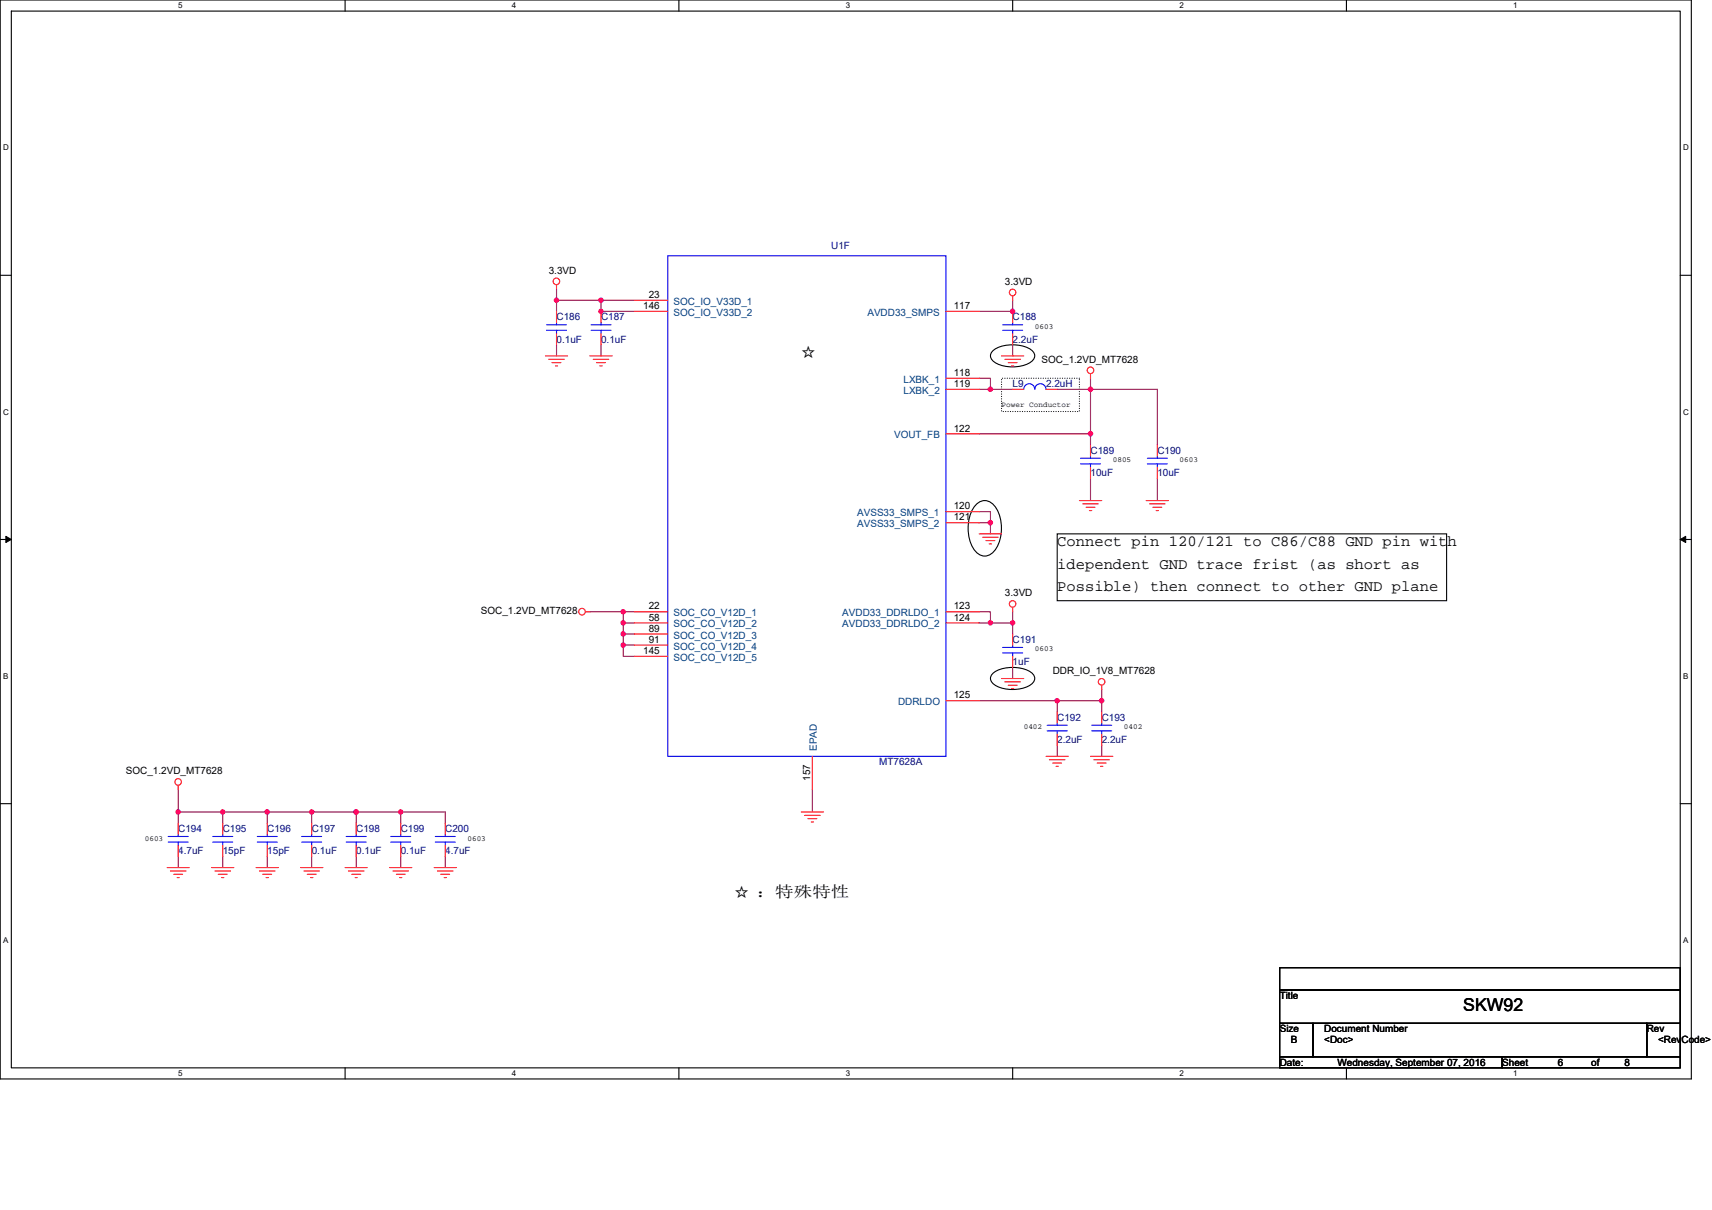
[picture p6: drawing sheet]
<svg xmlns="http://www.w3.org/2000/svg" width="297mm" height="210mm" viewBox="0 0 297 210" stroke-linecap="round" stroke-linejoin="round" font-family="sans-serif">
<path d="M0 0h293.5v187.2h-293.5zM2 1.9h289.5v183.4h-289.5z" fill="none" stroke="#000" stroke-width=".19"/>
<g fill="#fff">
<path d="M30.9 .2h.8v1.6h-.8z"/>
<path d="M30.9 185.5h.8v1.6h-.8z"/>
</g>
<path d="M59.9 0v1.9M59.9 185.3v1.9" fill="none" stroke="#000" stroke-width=".19"/>
<g fill="#fff">
<path d="M88.8 .2h.8v1.6h-.8z"/>
<path d="M88.8 185.5h.8v1.6h-.8z"/>
</g>
<path d="M117.8 0v1.9M117.8 185.3v1.9" fill="none" stroke="#000" stroke-width=".19"/>
<g fill="#fff">
<path d="M146.7 .2h.8v1.6h-.8z"/>
<path d="M146.7 185.5h.8v1.6h-.8z"/>
</g>
<path d="M175.7 0v1.9M175.7 185.3v1.9" fill="none" stroke="#000" stroke-width=".19"/>
<g fill="#fff">
<path d="M204.7 .2h.7v1.6h-.7z"/>
<path d="M204.7 185.5h.7v1.6h-.7z"/>
</g>
<path d="M233.6 0v1.9M233.6 185.3v1.9" fill="none" stroke="#000" stroke-width=".19"/>
<g fill="#fff">
<path d="M262.6 .2h.7v1.6h-.7z"/>
<path d="M262.6 185.5h.7v1.6h-.7z"/>
<path d="M.5 24.8h1v1.6h-1z"/>
<path d="M292 24.8h1v1.6h-1z"/>
<path d="M.5 70.7h1v1.5h-1z"/>
<path d="M292 70.7h1v1.5h-1z"/>
</g>
<path d="M0 47.8h2M291.5 47.8h2" fill="none" stroke="#000" stroke-width=".19"/>
<g fill="#fff">
<path d="M.5 116.5h.9v1.6h-.9z"/>
<path d="M292 116.5h.9v1.6h-.9z"/>
</g>
<path d="M0 93.6h2M291.5 93.6h2" fill="none" stroke="#000" stroke-width=".19"/>
<path d="M1 93.1l1 .5-1 .5zM291.5 93.6l1-.5v1z" fill="#000" stroke="#000" stroke-width=".17"/>
<g fill="#fff">
<path d="M.5 162.4h.9v1.5h-.9z"/>
<path d="M292 162.4h.9v1.5h-.9z"/>
</g>
<g fill="none" stroke="#000" stroke-width=".19">
<path d="M172.2 60.9a6.1 6.1 0 0 1 6.9 0 1.2 1.2 0 0 1-.4 2 6.3 6.3 0 0 1-6.5-.3 1.11 1.11 0 0 1 0-1.7zM169.2 87.7a2.11 2.11 0 0 1 3.7 .6 7 7 0 0 1-.4 7.4 2.1 2.1 0 0 1-3.7-.6 7.1 7.1 0 0 1 .4-7.4zM183.4 92.6h67.6v11.6h-67.6zM172.2 116.9a6.1 6.1 0 0 1 6.9 0 1.2 1.2 0 0 1-.4 2 6.3 6.3 0 0 1-6.5-.3 1.11 1.11 0 0 1 0-1.7zM0 139.5h2M291.5 139.5h2M222 167.9h69.5v3.9h-69.5zM222 171.8h69.5v5.8h-69.5zM222 177.6h5.8v5.8h-5.8zM227.8 177.6h57.9v5.8h-57.9zM285.7 177.6h5.8v5.8h-5.8zM222 183.4h38.6v1.9h-38.6z"/>
<path d="M260.6 183.4h30.9v1.9h-30.9z"/>
</g>
<path d="M173.8 65.6h13.5v5.8h-13.5z" fill="none" stroke="#000" stroke-width=".19" stroke-dasharray="0 .4"/>
<g fill="none" stroke="#800040" stroke-width=".19">
<path d="M96.6 50.2v1.9M96.6 59.8v2M104.3 59.8v2M104.3 52.1h-7.7v1.9M110.1 52.1h-5.8v1.9h5.8M175.7 59.8v2M175.7 52.1v1.9h-5.8M169.9 67.6h1.9M169.9 65.6h1.9v2M169.9 75.3h19.3M171.8 67.6h3.9M183.4 67.6h5.8"/>
<path d="M189.2 67.6h11.6v9.6M189.2 75.3v1.9M189.2 65.6v2M189.2 67.6v7.7M169.9 88.8h1.9v1.9M169.9 90.7h1.9v1.9M189.2 83v3.9M200.8 83v3.9M102.3 106.2h5.8M108.1 112v1.9h2M108.1 106.2h2M108.1 108.1h2"/>
<path d="M108.1 108.1v1.9h2M108.1 112h2M108.1 106.2v1.9M108.1 110v2M169.9 108.1h1.9M169.9 106.2h1.9v1.9M171.8 108.1h3.9M175.7 115.8v2M175.7 106.2v3.8M191.2 119.7v3.8M30.9 137.1v3.8M140.9 137.1v3.8"/>
<path d="M169.9 121.6h13.5M183.4 129.3v2M183.4 121.6v1.9M183.4 121.6h7.8M191.2 129.3v2M30.9 148.6v2M30.9 140.9v2M30.9 140.9h7.7M38.6 148.6v2M38.6 140.9v2M38.6 140.9h7.8v2M46.4 140.9h7.7"/>
<path d="M46.4 148.6v2M54.1 148.6v2M54.1 140.9h7.7M54.1 140.9v2M61.8 148.6v2M61.8 140.9h7.7M61.8 140.9v2M69.5 148.6v2M69.5 140.9h7.8v2M69.5 140.9v2M77.3 148.6v2"/>
</g>
<g fill="#f0f" stroke="#f0f" stroke-width=".19">
<circle cx="108.1" cy="108.1" r=".38"/>
<circle cx="108.1" cy="106.2" r=".38"/>
<circle cx="108.1" cy="111.9" r=".38"/>
<circle cx="108.1" cy="110" r=".38"/>
<circle cx="38.6" cy="140.9" r=".38"/>
<circle cx="30.9" cy="140.9" r=".38"/>
<circle cx="96.5" cy="52.1" r=".38"/>
<circle cx="104.3" cy="52.1" r=".38"/>
<circle cx="104.3" cy="54" r=".38"/>
<circle cx="191.1" cy="121.6" r=".38"/>
<circle cx="183.4" cy="121.6" r=".38"/>
<circle cx="171.8" cy="108.1" r=".38"/>
<circle cx="175.7" cy="108.1" r=".38"/>
<circle cx="171.8" cy="90.7" r=".38"/>
<circle cx="171.8" cy="67.6" r=".38"/>
<circle cx="189.2" cy="67.6" r=".38"/>
<circle cx="189.2" cy="75.3" r=".38"/>
<circle cx="175.7" cy="54" r=".38"/>
<circle cx="46.4" cy="140.9" r=".38"/>
<circle cx="69.5" cy="140.9" r=".38"/>
<circle cx="61.8" cy="140.9" r=".38"/>
<circle cx="54.1" cy="140.9" r=".38"/>
</g>
<g fill="none" stroke="#f00" stroke-width=".19">
<path d="M96.6 49.4v.8M96.6 54v2M96.6 57.9v1.9M104.3 54v2M104.3 57.9v1.9M110.1 52.1h5.8M110.1 54h5.8M164.1 54h5.8M175.7 51.4v.7M175.7 54v2M175.7 57.9v1.9M94.6 61.8h3.9"/>
<path d="M95.2 62.4h2.7M95.8 62.9h1.5M96.4 63.5h.3M102.3 61.8h3.9M102.9 62.4h2.7M103.5 62.9h1.5M104.1 63.5h.4M164.1 65.6h5.8M164.1 67.6h5.8M164.1 75.3h5.8M173.8 61.8h3.8M174.3 62.4h2.8"/>
<path d="M174.9 62.9h1.6M175.5 63.5h.4M175.7 67.6h1.9M181.5 67.6h1.9M189.2 64.9v.7M189.2 77.2v1.9M200.8 77.2v1.9M164.1 88.8h5.8M164.1 90.7h5.8M169.9 92.6h3.9M170.5 93.2h2.7M171.1 93.8h1.5"/>
<path d="M171.6 94.4h.4M187.3 86.9h3.9M187.9 87.4h2.7M188.4 88h1.6M189 88.6h.4M189.2 81.1v1.9M198.9 86.9h3.8M199.5 87.4h2.6M200 88h1.6M200.6 88.6h.4M200.8 81.1v1.9M101.6 106.2h.7"/>
<path d="M110.1 106.2h5.8M110.1 108.1h5.8M110.1 110h5.8M110.1 112h5.8M110.1 113.9h5.8M164.1 106.2h5.8M164.1 108.1h5.8M173.8 117.8h3.8M174.3 118.3h2.8M174.9 118.9h1.6M175.5 119.5h.4M175.7 105.4v.8"/>
<path d="M175.7 110v2M175.7 113.9v1.9M191.2 118.9v.8M30.9 136.3v.8M140.9 131.3v5.8M164.1 121.6h5.8M181.5 131.3h3.9M182.1 131.8h2.7M182.6 132.4h1.6M183.2 133h.4M183.4 123.5v2M183.4 127.4v1.9"/>
<path d="M189.2 131.3h3.9M189.8 131.8h2.7M190.4 132.4h1.5M190.9 133h.4M191.2 123.5v2M191.2 127.4v1.9M29 150.6h3.8M29.6 151.2h2.7M30.2 151.7h1.5M30.7 152.3h.4M30.9 142.9v1.9M30.9 146.7v1.9"/>
<path d="M36.7 150.6h3.9M37.3 151.2h2.7M37.9 151.7h1.5M38.5 152.3h.3M38.6 142.9v1.9M38.6 146.7v1.9M44.4 150.6h3.9M45 151.2h2.7M45.6 151.7h1.5M46.2 152.3h.4M46.4 142.9v1.9M46.4 146.7v1.9"/>
<path d="M52.2 150.6h3.8M52.7 151.2h2.7M53.3 151.7h1.6M53.9 152.3h.4M54.1 142.9v1.9M54.1 146.7v1.9M59.9 150.6h3.8M60.4 151.2h2.8M61 151.7h1.6M61.6 152.3h.4M61.8 142.9v1.9M61.8 146.7v1.9"/>
<path d="M67.6 150.6h3.9M68.2 151.2h2.7M68.8 151.7h1.5M69.3 152.3h.4M69.5 142.9v1.9M69.5 146.7v1.9M75.3 150.6h3.9M75.9 151.2h2.7M76.5 151.7h1.5M77.1 152.3h.3M77.3 142.9v1.9M77.3 146.7v1.9"/>
<path d="M139 140.9h3.9M139.6 141.5h2.7M140.2 142.1h1.5M140.8 142.6h.4"/>
<circle cx="96.5" cy="48.8" r=".57"/>
<circle cx="175.7" cy="50.8" r=".57"/>
<circle cx="189.2" cy="64.3" r=".57"/>
<circle cx="101" cy="106.1" r=".57"/>
<circle cx="175.7" cy="104.8" r=".57"/>
<circle cx="191.1" cy="118.3" r=".57"/>
<circle cx="30.9" cy="135.7" r=".57"/>
</g>
<g fill="none" stroke="#00f" stroke-width=".19">
<path d="M94.8 57.3h3.5M94.8 56.4h3.5M96.6 56v.4M96.6 57.3v.6M102.5 57.3h3.5M102.5 56.4h3.5M104.3 56v.4M104.3 57.3v.6M115.9 44.4h48.2v86.9h-48.2zM174 57.3h3.4M174 56.4h3.4M175.7 56v.4"/>
<path d="M175.7 57.3v.6M177.6 67.5a.96 .96 0 0 1 1-.9 .96 .96 0 0 1 1 .9 .96 .96 0 0 1 .9-.9 .96 .96 0 0 1 1 .9M187.5 79.5h3.4M189.2 79.1v.4M199.1 79.5h3.4M200.8 79.1v.4M187.5 80.5h3.4M189.2 80.5v.6M199.1 80.5h3.4M200.8 80.5v.6M174 113.3h3.4M174 112.4h3.4"/>
<path d="M175.7 112v.4M175.7 113.3v.6M181.7 126.8h3.5M181.7 125.9h3.5M183.4 125.5v.4M183.4 126.8v.6M189.4 126.8h3.5M189.4 125.9h3.5M191.2 125.5v.4M191.2 126.8v.6M29.2 146.1h3.5M29.2 145.2h3.5"/>
<path d="M30.9 144.8v.4M30.9 146.1v.6M36.9 146.1h3.5M36.9 145.2h3.5M38.6 144.8v.4M38.6 146.1v.6M44.6 146.1h3.5M44.6 145.2h3.5M46.4 144.8v.4M46.4 146.1v.6M52.3 146.1h3.5M52.3 145.2h3.5"/>
<path d="M54.1 144.8v.4M54.1 146.1v.6M60.1 146.1h3.4M60.1 145.2h3.4M61.8 144.8v.4M61.8 146.1v.6M67.8 146.1h3.5M67.8 145.2h3.5M69.5 144.8v.4M69.5 146.1v.6M75.5 146.1h3.5M75.5 145.2h3.5"/>
<path d="M77.3 144.8v.4M77.3 146.1v.6"/>
</g>
<text font-size="3.1" x="253.9" y="175.5">SKW92</text>
<g font-size="3">
<text x="139" y="62.1">☆</text>
<text x="127.4" y="155.8">☆</text>
</g>
<g font-size="2.7">
<text x="183.4" y="94.8">Connect pin 120/121 to C86/C88 GND pin with</text>
<text x="183.4" y="98.7">idependent GND trace frist (as short as</text>
<text x="183.4" y="102.5">Possible) then connect to other GND plane</text>
<text x="131.3" y="155.6">：特殊特性</text>
</g>
<g font-size="1.7">
<text x="95.2" y="47.5">3.3VD</text>
<text x="111.6" y="53.6">146</text>
<text x="112.6" y="51.7">23</text>
<text x="165.5" y="53.6">117</text>
<text x="174.3" y="49.4">3.3VD</text>
<text x="165.5" y="65.2">118</text>
<text x="180.7" y="62.9">SOC_1.2VD_MT7628</text>
<text x="165.5" y="67.2">119</text>
<text x="165.5" y="74.9">122</text>
<text x="165.5" y="88.4">120</text>
<text x="165.5" y="90.3">121</text>
<text x="83.4" y="106.6">SOC_1.2VD_MT7628</text>
<text x="112.6" y="105.8">22</text>
<text x="112.6" y="107.7">58</text>
<text x="165.5" y="105.8">123</text>
<text x="165.5" y="107.7">124</text>
<text x="174.3" y="103.5">3.3VD</text>
<text x="111.6" y="113.5">145</text>
<text x="112.6" y="109.6">89</text>
<text x="112.6" y="111.5">91</text>
<text x="182.6" y="117">DDR_IO_1V8_MT7628</text>
<text x="165.5" y="121.2">125</text>
<text x="21.8" y="134.3">SOC_1.2VD_MT7628</text>
<text x="140.5" y="135.5" transform="rotate(-90 140.5 135.5)">157</text>
<text x="222" y="173.4">Title</text>
<text x="222" y="179.1">Size</text>
<text x="229.8" y="179.1">Document Number</text>
<text x="285.7" y="179.1">Rev</text>
<text x="222" y="184.9">Date:</text>
<text x="224" y="181.1">B</text>
<text x="229.8" y="181.1">&lt;Doc&gt;</text>
<text x="232.1" y="184.9">Wednesday, September 07, 2016</text>
<text x="260.6" y="184.9">Sheet</text>
<text x="270.3" y="184.9">6</text>
<text x="276.1" y="184.9">of</text>
<text x="281.9" y="184.9">8</text>
<text x="287.7" y="181.1">&lt;RevCode&gt;</text>
</g>
<g font-size="1.7" fill="#000080">
<text x="144.2" y="43.2">U1F</text>
<text x="96.6" y="55.6">C186</text>
<text x="96.6" y="59.5">0.1uF</text>
<text x="104.3" y="55.6">C187</text>
<text x="104.3" y="59.5">0.1uF</text>
<text x="175.7" y="55.6">C188</text>
<text x="175.7" y="59.5">2.2uF</text>
<text x="175.7" y="67.2">L9</text>
<text x="181.5" y="67.2">2.2uH</text>
<text x="189.2" y="78.8">C189</text>
<text x="189.2" y="82.6">10uF</text>
<text x="200.8" y="78.8">C190</text>
<text x="200.8" y="82.6">10uF</text>
<text x="175.7" y="111.6">C191</text>
<text x="175.7" y="115.4">1uF</text>
<text x="183.4" y="125.1">C192</text>
<text x="191.2" y="125.1">C193</text>
<text x="183.4" y="128.9">2.2uF</text>
<text x="191.2" y="128.9">2.2uF</text>
<text x="152.5" y="132.8">MT7628A</text>
<text x="30.9" y="144.4">C194</text>
<text x="30.9" y="148.3">4.7uF</text>
<text x="38.6" y="144.4">C195</text>
<text x="38.6" y="148.3">15pF</text>
<text x="46.4" y="144.4">C196</text>
<text x="46.4" y="148.3">15pF</text>
<text x="54.1" y="144.4">C197</text>
<text x="54.1" y="148.3">0.1uF</text>
<text x="61.8" y="144.4">C198</text>
<text x="61.8" y="148.3">0.1uF</text>
<text x="69.5" y="144.4">C199</text>
<text x="69.5" y="148.3">0.1uF</text>
<text x="77.3" y="144.4">C200</text>
<text x="77.3" y="148.3">4.7uF</text>
</g>
<g font-size="1.7" fill="#004080">
<text x="116.8" y="52.9">SOC_IO_V33D_1</text>
<text x="116.8" y="54.8">SOC_IO_V33D_2</text>
<text x="150.5" y="54.8">AVDD33_SMPS</text>
<text x="156.8" y="66.4">LXBK_1</text>
<text x="156.8" y="68.3">LXBK_2</text>
<text x="155.1" y="76.1">VOUT_FB</text>
<text x="148.7" y="89.6">AVSS33_SMPS_1</text>
<text x="148.7" y="91.5">AVSS33_SMPS_2</text>
<text x="116.8" y="107">SOC_CO_V12D_1</text>
<text x="146.1" y="107">AVDD33_DDRLDO_1</text>
<text x="116.8" y="108.9">SOC_CO_V12D_2</text>
<text x="116.8" y="110.8">SOC_CO_V12D_3</text>
<text x="116.8" y="112.7">SOC_CO_V12D_4</text>
<text x="146.1" y="108.9">AVDD33_DDRLDO_2</text>
<text x="116.8" y="114.7">SOC_CO_V12D_5</text>
<text x="155.8" y="122.4">DDRLDO</text>
<text x="141.7" y="130.3" transform="rotate(-90 141.7 130.3)">EPAD</text>
</g>
<g font-size="1.4">
<text x="30.9" y="1.5">5</text>
<text x="88.8" y="1.5">4</text>
<text x="146.7" y="1.5">3</text>
<text x="204.7" y="1.5">2</text>
<text x="262.6" y="1.5">1</text>
<text x=".5" y="26.1">D</text>
<text x="292" y="26.1">D</text>
<text x=".5" y="71.9">C</text>
<text x="292" y="71.9">C</text>
<text x=".5" y="117.8">B</text>
<text x="292" y="117.8">B</text>
<text x=".5" y="163.6">A</text>
<text x="292" y="163.6">A</text>
<text x="30.9" y="186.8">5</text>
<text x="88.8" y="186.8">4</text>
<text x="146.7" y="186.8">3</text>
<text x="204.7" y="186.8">2</text>
<text x="262.6" y="186.8">1</text>
</g>
<g font-size="1.3">
<text x="179.6" y="57.1">0603</text>
<text x="173.8" y="70.6">Power Conductor</text>
<text x="193.1" y="80.2">0805</text>
<text x="204.7" y="80.2">0603</text>
<text x="179.6" y="113">0603</text>
<text x="177.6" y="126.6">0402</text>
<text x="195" y="126.6">0402</text>
<text x="25.1" y="145.9">0603</text>
<text x="81.1" y="145.9">0603</text>
</g>
</svg>
